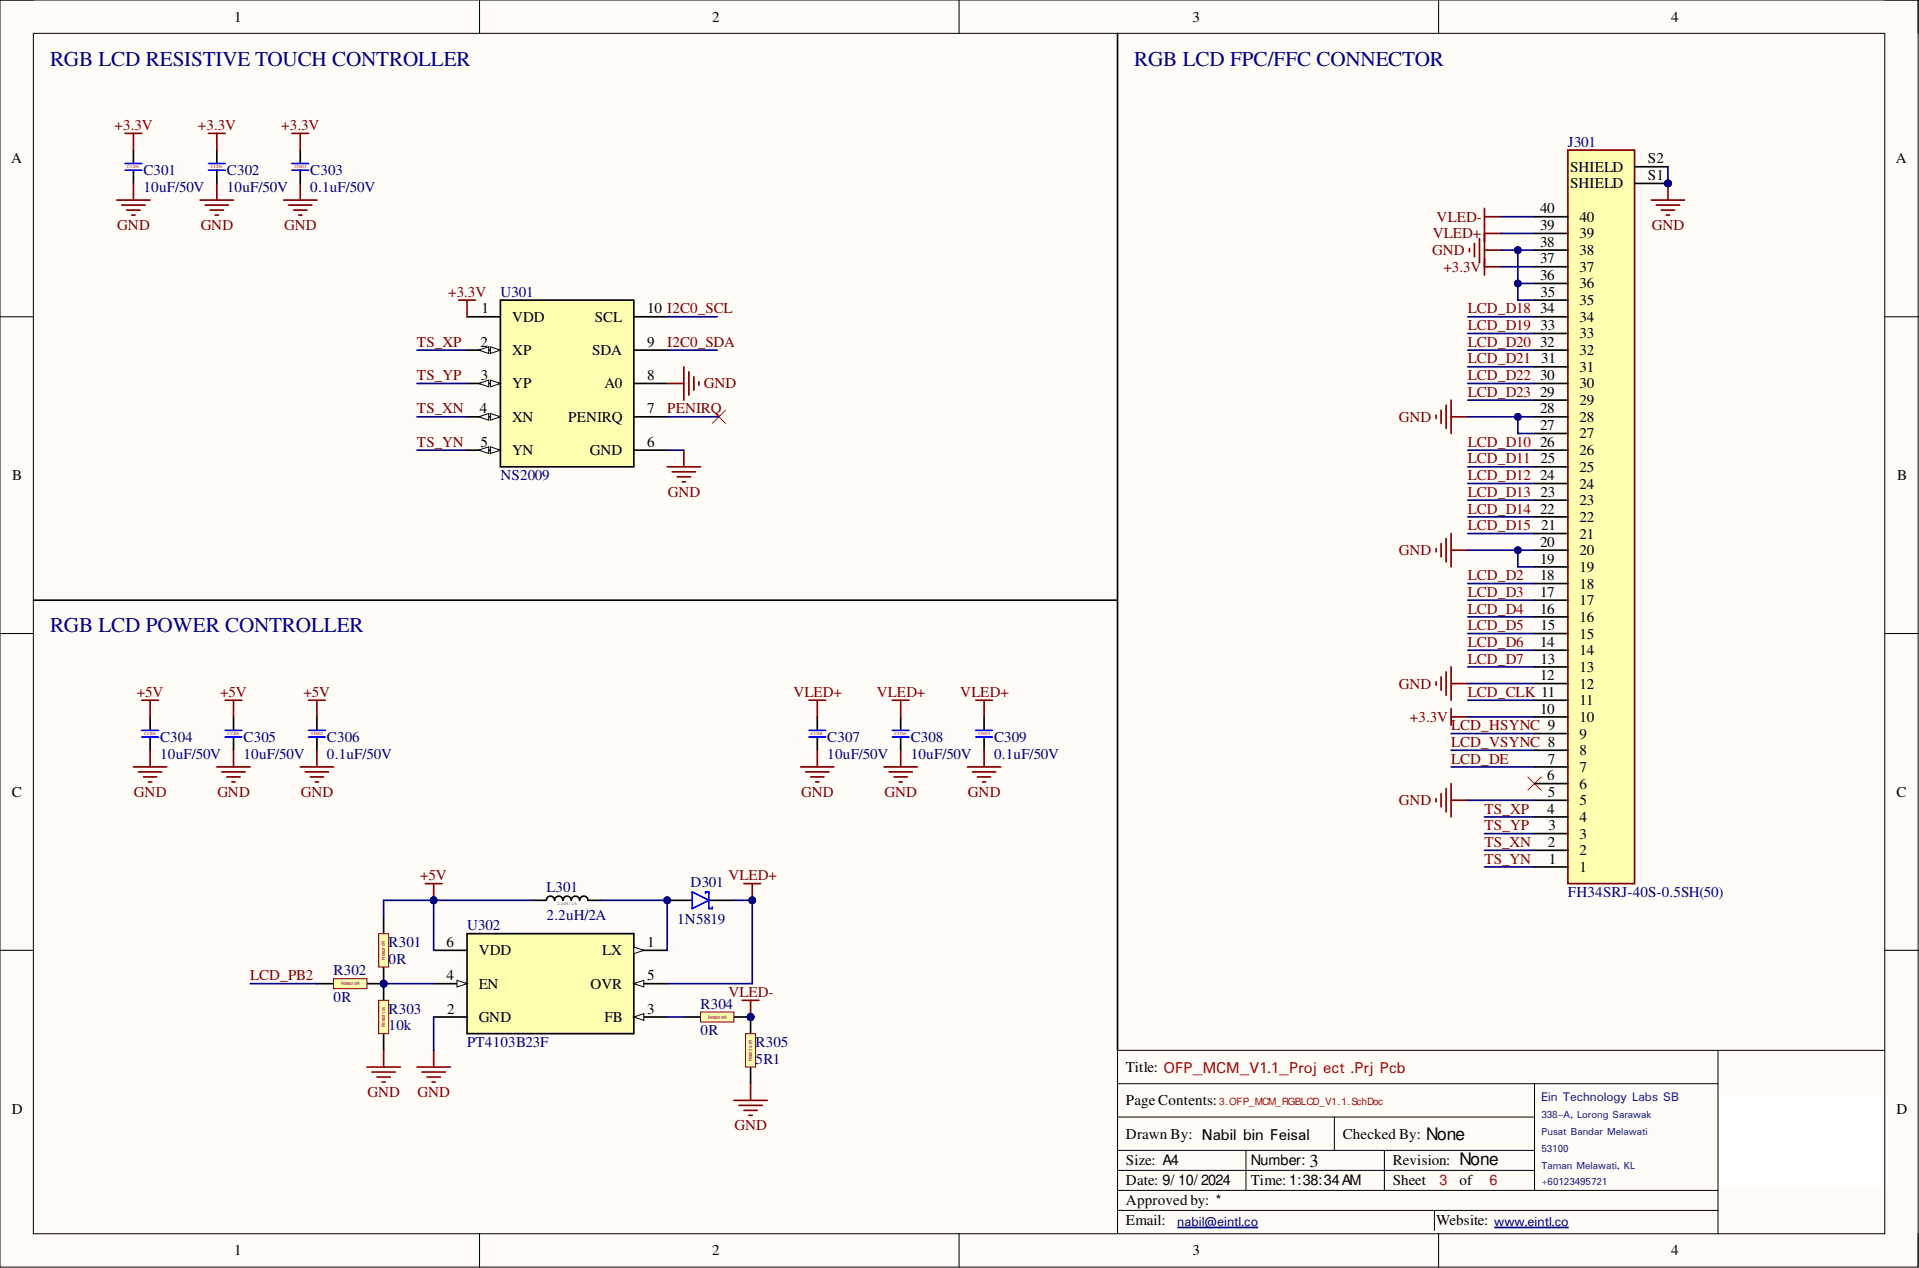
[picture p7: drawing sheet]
<svg xmlns="http://www.w3.org/2000/svg" width="292mm" height="193mm" viewBox="0 0 292 193" stroke-linecap="round" stroke-linejoin="round" font-family="sans-serif">
<path d="M0 0h292v192.8h-292z" fill-rule="evenodd" fill="#fffcf8"/>
<path d="M0 0h292v192.8h-292z" fill="none" stroke="#000" stroke-width=".15"/>
<path d="M5.1 5.1h281.8v182.7h-281.8z" fill-rule="evenodd" fill="#fffcf8"/>
<g fill="none" stroke="#000" stroke-width=".15">
<path d="M0 0h5.1M5.1 5.1h281.8v182.7h-281.8zM73 0v5.1M146 0v5.1M219 0v5.1M286.9 0h5.1v5.1M0 48.2h5.1M286.9 48.2h5.1M0 96.4h5.1M286.9 96.4h5.1M0 144.6h5.1M261.5 159.8v28"/>
<path d="M286.9 144.6h5.1M286.9 159.8h-116.8v28M170.1 175.1h63.5M170.1 178.1h63.5M170.1 170h63.5M170.1 164.9h91.4M189.7 175.1v6.1M203.1 170v5.1M210.7 175.1v6.1M233.6 164.9v16.3M73 187.8v5M146 187.8v5"/>
<path d="M170.1 181.2h91.4M170.1 184.2h91.4M218.3 184.2v3.1M219 187.8v5M292 187.8v5"/>
</g>
<path d="M179 186.8h23.9M227.2 186.8h23" fill="none" stroke="#000080" stroke-width=".17"/>
<path d="M170.1 5.1v154.7M5.1 91.3h165" fill="none" stroke="#000" stroke-width=".25"/>
<path d="M76.2 45.7h20.3v25.3h-20.3z" fill-rule="evenodd" fill="#ffffb0"/>
<path d="M71.1 58.4h5.1M76.2 45.7h20.3v25.3h-20.3zM96.5 48.2h5.1" fill="none" stroke="#000" stroke-width=".25"/>
<path d="M74.6 57.9l1.6 .5-1.6 .5z" fill="#f8fcff"/>
<path d="M74.6 57.9l1.6 .5-1.6 .5z" fill="none" stroke="#000" stroke-width=".15"/>
<path d="M72.9 58.4l1.5-.5v1z" fill="#f8fcff"/>
<path d="M72.9 58.4l1.5-.5v1z" fill="none" stroke="#000" stroke-width=".15"/>
<path d="M71.1 53.3h5.1M96.5 58.4h5.1" fill="none" stroke="#000" stroke-width=".25"/>
<path d="M74.6 52.8l1.6 .5-1.6 .5z" fill="#f8fcff"/>
<path d="M74.6 52.8l1.6 .5-1.6 .5z" fill="none" stroke="#000" stroke-width=".15"/>
<path d="M72.9 53.3l1.5-.5v1z" fill="#f8fcff"/>
<path d="M72.9 53.3l1.5-.5v1z" fill="none" stroke="#000" stroke-width=".15"/>
<path d="M71.1 48.2h5.1M96.5 53.3h5.1M71.1 68.5h5.1M96.5 68.5h5.1M96.5 63.4h5.1" fill="none" stroke="#000" stroke-width=".25"/>
<path d="M74.6 68l1.6 .5-1.6 .5z" fill="#f8fcff"/>
<path d="M74.6 68l1.6 .5-1.6 .5z" fill="none" stroke="#000" stroke-width=".15"/>
<path d="M72.9 68.5l1.5-.5v1z" fill="#f8fcff"/>
<path d="M72.9 68.5l1.5-.5v1z" fill="none" stroke="#000" stroke-width=".15"/>
<path d="M71.1 63.4h5.1" fill="none" stroke="#000" stroke-width=".25"/>
<path d="M74.6 62.9l1.6 .5-1.6 .5z" fill="#f8fcff"/>
<path d="M74.6 62.9l1.6 .5-1.6 .5z" fill="none" stroke="#000" stroke-width=".15"/>
<path d="M72.9 63.4l1.5-.5v1z" fill="#f8fcff"/>
<path d="M72.9 63.4l1.5-.5v1z" fill="none" stroke="#000" stroke-width=".15"/>
<path d="M71.1 142.1h25.4v15.2h-25.4z" fill-rule="evenodd" fill="#ffffb0"/>
<path d="M71.1 142.1h25.4v15.2h-25.4zM96.5 144.6h5.1" fill="none" stroke="#000" stroke-width=".25"/>
<path d="M96.5 144.1l1.5 .5-1.5 .5z" fill="#f8fcff"/>
<path d="M96.5 144.1l1.5 .5-1.5 .5z" fill="none" stroke="#000" stroke-width=".15"/>
<path d="M66 154.8h5.1M96.5 154.8h5.1" fill="none" stroke="#000" stroke-width=".25"/>
<path d="M96.5 154.8l1.5-.5v1z" fill="#f8fcff"/>
<path d="M96.5 154.8l1.5-.5v1z" fill="none" stroke="#000" stroke-width=".15"/>
<path d="M66 149.7h5.1" fill="none" stroke="#000" stroke-width=".25"/>
<path d="M69.6 149.2l1.5 .5-1.5 .5z" fill="#f8fcff"/>
<path d="M69.6 149.2l1.5 .5-1.5 .5z" fill="none" stroke="#000" stroke-width=".15"/>
<path d="M66 144.6h5.1M96.5 149.7h5.1" fill="none" stroke="#000" stroke-width=".25"/>
<path d="M96.5 149.7l1.5-.5v1z" fill="#f8fcff"/>
<path d="M96.5 149.7l1.5-.5v1z" fill="none" stroke="#000" stroke-width=".15"/>
<path d="M64.7 134.5h2.6M66 134.5v2.5M66 159.8v2.6M63.5 162.4h5M64.2 163.1h3.6M65 163.9h2M65.8 164.7h.5" fill="none" stroke="#800000" stroke-width=".25"/>
<circle cx="66" cy="137" r=".51" fill="#000080"/>
<circle cx="66" cy="137" r=".51" fill="none" stroke="#000080" stroke-width=".15"/>
<path d="M22.8 109.1v2M22.8 112.1v2.1M35.5 109.1v2M35.5 112.1v2.1M48.2 109.1v2M48.2 112.1v2.1M81.2 137h1.9a.63 .63 0 0 1 .7-.6 .63 .63 0 0 1 .6 .6 .63 .63 0 0 1 .7-.6 .63 .63 0 0 1 .6 .6 .63 .63 0 0 1 .6-.6 .63 .63 0 0 1 .7 .6 .63 .63 0 0 1 .6-.6 .63 .63 0 0 1 .6 .6 .63 .63 0 0 1 .7-.6 .63 .63 0 0 1 .6 .6h1.9M101.6 137h3.8M107.9 137h3.8M104.1 154.8h2.5M111.7 154.8h2.5" fill="none" stroke="#000" stroke-width=".25"/>
<path d="M21.6 111.1h2.5M21.6 112.2h2.5M34.3 111.1h2.5M34.3 112.2h2.5M47 111.1h2.5M47 112.2h2.5M105.4 135.7l2.5 1.3-2.5 1.3zM107.4 136v-.3h.5v2.6h.5v-.3" fill="none" stroke="#00f" stroke-width=".25"/>
<g fill="none" stroke="#800000" stroke-width=".25">
<path d="M20.3 116.7h5.1M21.1 117.5h3.5M21.6 106.6h2.5M21.8 118.2h2.1M22.6 119h.5M22.8 106.6v2.5M22.8 114.2v2.5M33 116.7h5.1M33.8 117.5h3.5M34.3 106.6h2.5M34.5 118.2h2.1M35.3 119h.5"/>
<path d="M35.5 106.6v2.5M35.5 114.2v2.5M45.7 116.7h5.1M46.5 117.5h3.5M47 106.6h2.5M47.2 118.2h2.1M48 119h.5M48.2 106.6v2.5M48.2 114.2v2.5"/>
</g>
<path d="M106.6 154h5.1v1.5h-5.1z" fill-rule="evenodd" fill="#ffffb0"/>
<path d="M106.6 154h5.1v1.5h-5.1z" fill="none" stroke="#800000" stroke-width=".15"/>
<path d="M114.2 162.4v2.5" fill="none" stroke="#000" stroke-width=".25"/>
<path d="M113.5 157.3h1.5v5.1h-1.5z" fill-rule="evenodd" fill="#ffffb0"/>
<path d="M113.5 157.3h1.5v5.1h-1.5z" fill="none" stroke="#800000" stroke-width=".15"/>
<path d="M113.2 134.5h2.6M114.5 134.5v2.5M113 152.2h2.5M114.2 152.2v2.6M111.7 167.5h5.1M112.5 168.2h3.5M113.2 169h2.1M114 169.7h.5M114.2 164.9v2.6" fill="none" stroke="#800000" stroke-width=".25"/>
<circle cx="114.5" cy="137" r=".51" fill="#000080"/>
<circle cx="114.5" cy="137" r=".51" fill="none" stroke="#000080" stroke-width=".15"/>
<path d="M124.4 109.1v2M124.4 112.1v2.1M137.1 109.1v2M137.1 112.1v2.1M149.8 109.1v2M149.8 112.1v2.1M58.4 149.7v2.5M58.4 157.3v2.5" fill="none" stroke="#000" stroke-width=".25"/>
<path d="M123.1 111.1h2.6M123.1 112.2h2.6M135.8 111.1h2.6M135.8 112.2h2.6M148.5 111.1h2.6M148.5 112.2h2.6" fill="none" stroke="#00f" stroke-width=".25"/>
<g fill="none" stroke="#800000" stroke-width=".25">
<path d="M121.9 116.7h5M122.6 117.5h3.6M123.1 106.6h2.6M123.4 118.2h2M124.2 119h.5M124.4 106.6v2.5M124.4 114.2v2.5M134.6 116.7h5M135.3 117.5h3.6M135.8 106.6h2.6M136.1 118.2h2M136.8 119h.6"/>
<path d="M137.1 106.6v2.5M137.1 114.2v2.5M147.3 116.7h5M148 117.5h3.6M148.5 106.6h2.6M148.8 118.2h2M149.5 119h.5M149.8 106.6v2.5M149.8 114.2v2.5"/>
</g>
<path d="M57.6 152.2h1.6v5.1h-1.6z" fill-rule="evenodd" fill="#ffffb0"/>
<path d="M57.6 152.2h1.6v5.1h-1.6z" fill="none" stroke="#800000" stroke-width=".15"/>
<path d="M58.4 159.8v2.6M55.9 162.4h5M56.6 163.1h3.6M57.4 163.9h2M58.1 164.7h.5" fill="none" stroke="#800000" stroke-width=".25"/>
<path d="M58.4 139.6v2.5" fill="none" stroke="#000" stroke-width=".25"/>
<path d="M57.6 142.1h1.6v5.1h-1.6z" fill-rule="evenodd" fill="#ffffb0"/>
<path d="M57.6 142.1h1.6v5.1h-1.6z" fill="none" stroke="#800000" stroke-width=".15"/>
<path d="M48.2 149.7h2.6M55.9 149.7h2.5" fill="none" stroke="#000" stroke-width=".25"/>
<path d="M50.8 148.9h5.1v1.6h-5.1z" fill-rule="evenodd" fill="#ffffb0"/>
<path d="M50.8 148.9h5.1v1.6h-5.1z" fill="none" stroke="#800000" stroke-width=".15"/>
<g fill="none" stroke="#800000" stroke-width=".25">
<path d="M17.8 30.4h5M18.5 31.2h3.6M19 20.3h2.6M19.3 32h2M20.1 32.7h.5M20.3 20.3v2.5M20.3 27.9v2.5M30.5 30.4h5M31.2 31.2h3.6M31.7 20.3h2.6M32 32h2M32.8 32.7h.5"/>
<path d="M33 20.3v2.5M33 27.9v2.5M43.2 30.4h5M43.9 31.2h3.6M44.4 20.3h2.6M44.7 32h2M45.4 32.7h.6M45.7 20.3v2.5M45.7 27.9v2.5M223.7 37.8v.5M224.4 37v2.1M225.2 36.3v3.5"/>
<path d="M226 31.7v10.2M226 35.5h2.5M226 33h2.5M226 38.1h2.5M69.8 45.7h2.6M71.1 45.7v2.5M101.6 58.4h2.5M104.1 55.8v5.1M104.9 56.6v3.5M105.6 57.3v2.1M106.4 58.1v.5M226 40.6h2.5"/>
<path d="M101.6 71h5M102.3 71.8h3.6M103.1 72.6h2M103.8 73.3h.5M104.1 68.5v2.5M218.6 63.2v.5M219.4 62.4v2M220.1 61.7v3.5M220.9 60.9v5.1M220.9 63.4h2.5M218.6 83.5v.5M219.4 82.7v2"/>
<path d="M220.1 82v3.5M220.9 81.2v5.1M220.9 83.7h2.5M218.6 103.8v.5M219.4 103v2M220.1 102.3v3.5M220.9 101.5v5.1M220.9 107.8v2.6M220.9 104h2.5M220.9 109.1h2.5"/>
</g>
<path d="M20.3 22.8v2.1M20.3 25.9v2M33 22.8v2.1M33 25.9v2M45.7 22.8v2.1M45.7 25.9v2" fill="none" stroke="#000" stroke-width=".25"/>
<path d="M19 24.9h2.6M19 25.9h2.6M31.7 24.9h2.6M31.7 25.9h2.6M44.4 24.9h2.6M44.4 25.9h2.6" fill="none" stroke="#00f" stroke-width=".25"/>
<path d="M108.4 62.4l2 2M110.4 62.4l-2 2" fill="none" stroke="#f00" stroke-width=".15"/>
<path d="M66 137v7.6" fill="none" stroke="#000080" stroke-width=".25"/>
<circle cx="66" cy="137" r=".51" fill="#000080"/>
<circle cx="66" cy="137" r=".51" fill="none" stroke="#000080" stroke-width=".15"/>
<path d="M66 137h15.2" fill="none" stroke="#000080" stroke-width=".25"/>
<circle cx="66" cy="137" r=".51" fill="#000080"/>
<circle cx="66" cy="137" r=".51" fill="none" stroke="#000080" stroke-width=".15"/>
<path d="M91.4 137h10.2v7.6M114.5 137v12.7h-12.9" fill="none" stroke="#000080" stroke-width=".25"/>
<circle cx="114.5" cy="137" r=".51" fill="#000080"/>
<circle cx="114.5" cy="137" r=".51" fill="none" stroke="#000080" stroke-width=".15"/>
<path d="M111.7 137h2.8" fill="none" stroke="#000080" stroke-width=".25"/>
<circle cx="114.5" cy="137" r=".51" fill="#000080"/>
<circle cx="114.5" cy="137" r=".51" fill="none" stroke="#000080" stroke-width=".15"/>
<path d="M66 137h-7.6v2.6M58.4 149.7h7.6M66 154.8v5M101.6 154.8h2.5" fill="none" stroke="#000080" stroke-width=".25"/>
<circle cx="66" cy="137" r=".51" fill="#000080"/>
<circle cx="66" cy="137" r=".51" fill="none" stroke="#000080" stroke-width=".15"/>
<path d="M228.5 33h5.1M228.5 35.5h5.1M231 38.1v7.6h2.6M63.5 58.4h7.6M63.5 53.3h7.6M101.6 53.3h7.6M101.6 48.2h7.6M63.5 68.5h7.6M63.5 63.4h7.6M101.6 68.5h2.5M101.6 63.4h7.8M38.1 149.7h10.1" fill="none" stroke="#000080" stroke-width=".25"/>
<circle cx="231" cy="43.1" r=".51" fill="#000080"/>
<circle cx="231" cy="43.1" r=".51" fill="none" stroke="#000080" stroke-width=".15"/>
<circle cx="231" cy="38.1" r=".51" fill="#000080"/>
<circle cx="231" cy="38.1" r=".51" fill="none" stroke="#000080" stroke-width=".15"/>
<path d="M228.5 40.6h5.1M231 43.1h2.6" fill="none" stroke="#000080" stroke-width=".25"/>
<circle cx="231" cy="43.1" r=".51" fill="#000080"/>
<circle cx="231" cy="43.1" r=".51" fill="none" stroke="#000080" stroke-width=".15"/>
<path d="M228.5 38.1h5.1M223.4 48.2h10.2M223.4 50.7h10.2M223.4 53.3h10.2M223.4 55.8h10.2M223.4 58.4h10.2M223.4 60.9h10.2" fill="none" stroke="#000080" stroke-width=".25"/>
<circle cx="231" cy="38.1" r=".51" fill="#000080"/>
<circle cx="231" cy="38.1" r=".51" fill="none" stroke="#000080" stroke-width=".15"/>
<path d="M231 63.4v2.6h2.6" fill="none" stroke="#000080" stroke-width=".25"/>
<circle cx="231" cy="63.4" r=".51" fill="#000080"/>
<circle cx="231" cy="63.4" r=".51" fill="none" stroke="#000080" stroke-width=".15"/>
<path d="M223.4 63.4h10.2" fill="none" stroke="#000080" stroke-width=".25"/>
<circle cx="231" cy="63.4" r=".51" fill="#000080"/>
<circle cx="231" cy="63.4" r=".51" fill="none" stroke="#000080" stroke-width=".15"/>
<path d="M223.4 68.5h10.2M223.4 71h10.2M223.4 73.6h10.2M223.4 76.1h10.2M223.4 78.7h10.2M223.4 81.2h10.2M231 83.7v2.6h2.6" fill="none" stroke="#000080" stroke-width=".25"/>
<circle cx="231" cy="83.7" r=".51" fill="#000080"/>
<circle cx="231" cy="83.7" r=".51" fill="none" stroke="#000080" stroke-width=".15"/>
<path d="M223.4 83.7h10.2" fill="none" stroke="#000080" stroke-width=".25"/>
<circle cx="231" cy="83.7" r=".51" fill="#000080"/>
<circle cx="231" cy="83.7" r=".51" fill="none" stroke="#000080" stroke-width=".15"/>
<g fill="none" stroke="#000080" stroke-width=".25">
<path d="M223.4 88.8h10.2M223.4 91.3h10.2M223.4 93.9h10.2M223.4 96.4h10.2M223.4 99h10.2M220.9 111.6h12.7M220.9 114.2h12.7M220.9 116.7h12.7M223.4 101.5h10.2M223.4 104h10.2M223.4 106.6h10.2M223.4 109.1h10.2"/>
<path d="M223.4 121.8h10.2M226 124.3h7.6M226 126.9h7.6M226 129.4h7.6M226 131.9h7.6"/>
</g>
<path d="M232.6 118.2l2 2.1M234.6 118.2l-2 2.1" fill="none" stroke="#f00" stroke-width=".15"/>
<path d="M220.9 119.3v5M218.6 121.5v.5M219.4 120.8v2M220.1 120v3.6M220.9 121.8h2.5" fill="none" stroke="#800000" stroke-width=".25"/>
<circle cx="253.9" cy="27.9" r=".51" fill="#000080"/>
<circle cx="253.9" cy="27.9" r=".51" fill="none" stroke="#000080" stroke-width=".15"/>
<path d="M238.7 22.8h10.1v111.7h-10.1z" fill-rule="evenodd" fill="#ffffb0"/>
<path d="M238.7 22.8h10.1v111.7h-10.1z" fill="none" stroke="#800000" stroke-width=".25"/>
<g fill="none" stroke="#000" stroke-width=".25">
<path d="M233.6 38.1h5.1M233.6 35.5h5.1M233.6 33h5.1M248.8 27.9h5.1M233.6 58.4h5.1M233.6 55.8h5.1M233.6 53.3h5.1M233.6 50.7h5.1M233.6 48.2h5.1M233.6 45.7h5.1M233.6 43.1h5.1M233.6 40.6h5.1"/>
<path d="M233.6 78.7h5.1M233.6 76.1h5.1M233.6 73.6h5.1M233.6 71h5.1M233.6 68.5h5.1M233.6 66h5.1M233.6 63.4h5.1M233.6 60.9h5.1M233.6 99h5.1M233.6 96.4h5.1M233.6 93.9h5.1M233.6 91.3h5.1"/>
<path d="M233.6 88.8h5.1M233.6 86.3h5.1M233.6 83.7h5.1M233.6 81.2h5.1M233.6 119.3h5.1M233.6 116.7h5.1M233.6 114.2h5.1M233.6 111.6h5.1M233.6 109.1h5.1M233.6 106.6h5.1M233.6 104h5.1M233.6 101.5h5.1"/>
<path d="M233.6 131.9h5.1M233.6 129.4h5.1M233.6 126.9h5.1M233.6 124.3h5.1M233.6 121.8h5.1"/>
</g>
<circle cx="253.9" cy="27.9" r=".51" fill="#000080"/>
<circle cx="253.9" cy="27.9" r=".51" fill="none" stroke="#000080" stroke-width=".15"/>
<path d="M248.8 25.4h5.1" fill="none" stroke="#000" stroke-width=".25"/>
<path d="M251.3 30.4h5.1M252.1 31.2h3.6M252.9 32h2M253.6 32.7h.5M253.9 27.9v2.5" fill="none" stroke="#800000" stroke-width=".25"/>
<circle cx="253.9" cy="27.9" r=".51" fill="#000080"/>
<circle cx="253.9" cy="27.9" r=".51" fill="none" stroke="#000080" stroke-width=".15"/>
<path d="M253.9 25.4v2.5" fill="none" stroke="#000080" stroke-width=".25"/>
<circle cx="253.9" cy="27.9" r=".51" fill="#000080"/>
<circle cx="253.9" cy="27.9" r=".51" fill="none" stroke="#000080" stroke-width=".15"/>
<path d="M261.7 180.5h11l13.9-13.9h-11zM261.7 166.6v13.9h13.9v-13.9zM272.7 166.6v13.9h13.9v-13.9z" fill="#fff"/>
<g fill="#fffcf8">
<path d="M180 160.9l-3.4 3.4h40.6l3.4-3.4zM176.6 160.9v3.4h3.4v-3.4zM217.2 160.9v3.4h3.4v-3.4z"/>
<path d="M185.8 171l-3.4 3.4h14.5l3.4-3.4zM182.4 171v3.4h3.4v-3.4zM196.9 171v3.4h3.4v-3.4z"/>
<path d="M188.2 184.5l-2.9 2.8h15.2l2.8-2.8zM185.3 184.5v2.8h2.9v-2.8zM200.5 184.5v2.8h2.8v-2.8z"/>
<path d="M181.5 184.5l-2.8 2.8h4.9l2.9-2.8zM178.7 184.5v2.8h2.8v-2.8zM183.6 184.5v2.8h2.9v-2.8z"/>
<path d="M229.7 184.5l-2.8 2.8h20.8l2.8-2.8zM226.9 184.5v2.8h2.8v-2.8zM247.7 184.5v2.8h2.8v-2.8z"/>
<path d="M236.7 165.5l-2.7 2.7h23.6l2.7-2.7zM234 165.5v2.7h2.7v-2.7zM257.6 165.5v2.7h2.7v-2.7z"/>
<path d="M234.1 170.8h13.5l2.2-2.2h-13.5zM234.1 168.6v2.2h2.2v-2.2zM247.6 168.6v2.2h2.2v-2.2z"/>
<path d="M234.1 173.3h24.7l2.2-2.2h-24.7zM234.1 171.1v2.2h2.2v-2.2zM258.8 171.1v2.2h2.2v-2.2z"/>
<path d="M234.1 175.8h2.9l2.2-2.2h-2.9zM234.1 173.6v2.2h2.2v-2.2zM237 173.6v2.2h2.2v-2.2z"/>
<path d="M234.1 178.4h16.6l2.2-2.2h-16.6zM234.1 176.2v2.2h2.2v-2.2zM250.7 176.2v2.2h2.2v-2.2z"/>
<path d="M234.1 180.9h9.7l2.2-2.2h-9.7zM234.1 178.7v2.2h2.2v-2.2zM243.8 178.7v2.2h2.2v-2.2z"/>
</g>
<path d="M179.2 186.8h12.3M227.4 186.8h11.4" fill="none" stroke="#000080" stroke-width=".26"/>
<g font-size="3.5" fill="#000080">
<text x="57.9" y="149.2">PIR30102</text>
<text x="113.6" y="156.6">PIR30501</text>
</g>
<g font-size="3.2" fill="#000080">
<text x="7.6" y="10">RGB LCD RESISTIVE TOUCH CONTROLLER</text>
<text x="172.6" y="10">RGB LCD FPC/FFC CONNECTOR</text>
<text x="7.6" y="96.2">RGB LCD POWER CONTROLLER</text>
</g>
<text font-size="2.8" x="199.3" y="177.5">3</text>
<g font-size="2.6" fill="#d50000">
<text x="177" y="163.3">D3_OFP_MCM_V1.1_Project.PrjPcb</text>
<text x="177.1" y="163.3">OFP_MCM_V1.1_Proj ect .Prj Pcb</text>
</g>
<g font-size="2.6">
<text x="182.8" y="173.5">Chua Kai Quan</text>
<text x="182.9" y="173.4">Nabil bin Feisal</text>
<text x="217.1" y="173.5">None</text>
<text x="222.2" y="177.3">None</text>
</g>
<g font-size="2.3">
<text x="35.6" y="3.3">1</text>
<text x="108.4" y="3.3">2</text>
<text x="181.5" y="3.3">3</text>
<text x="254.4" y="3.3">4</text>
<text x="1.7" y="24.9">A</text>
<text x="239" y="28.7">SHIELD</text>
<text x="239" y="26.1">SHIELD</text>
<text x="250.8" y="27.4">S1</text>
<text x="250.8" y="24.9">S2</text>
<text x="288.6" y="24.9">A</text>
<text x="234.4" y="35">39</text>
<text x="234.4" y="32.5">40</text>
<text x="240.4" y="33.7">40</text>
<text x="234.4" y="40.1">37</text>
<text x="234.4" y="37.6">38</text>
<text x="240.4" y="41.4">37</text>
<text x="240.4" y="38.8">38</text>
<text x="240.4" y="36.3">39</text>
<text x="73.3" y="47.7">1</text>
<text x="98.5" y="47.7">10 I2C0_SCL</text>
<text x="234.4" y="47.7">34</text>
<text x="234.4" y="42.6">36</text>
<text x="234.5" y="45.2">35</text>
<text x="240.4" y="46.4">35</text>
<text x="240.4" y="43.9">36</text>
<text x="73.1" y="52.8">2</text>
<text x="77.9" y="49">VDD</text>
<text x="90.6" y="49">SCL</text>
<text x="98.5" y="52.8">9</text>
<text x="234.4" y="52.8">32</text>
<text x="234.5" y="50.2">33</text>
<text x="240.4" y="51.5">33</text>
<text x="240.4" y="49">34</text>
<text x="73.2" y="57.9">3</text>
<text x="77.9" y="59.1">YP</text>
<text x="77.9" y="54">XP</text>
<text x="90.1" y="54">SDA</text>
<text x="92" y="59.1">A0</text>
<text x="98.5" y="57.9">8</text>
<text x="234.4" y="57.9">30</text>
<text x="234.6" y="55.3">31</text>
<text x="240.4" y="59.1">30</text>
<text x="240.4" y="56.6">31</text>
<text x="240.4" y="54">32</text>
<text x="73" y="62.9">4</text>
<text x="77.9" y="64.2">XN</text>
<text x="86.5" y="64.2">PENIRQ</text>
<text x="98.5" y="62.9">7</text>
<text x="234.4" y="65.5">27</text>
<text x="234.4" y="62.9">28</text>
<text x="234.4" y="60.4">29</text>
<text x="240.4" y="64.2">28</text>
<text x="240.4" y="61.7">29</text>
<text x="73.1" y="68">5</text>
<text x="77.9" y="69.3">YN</text>
<text x="89.8" y="69.3">GND</text>
<text x="98.5" y="68">6</text>
<text x="234.4" y="68">26</text>
<text x="234.5" y="70.5">25</text>
<text x="240.4" y="71.8">25</text>
<text x="240.4" y="69.3">26</text>
<text x="240.4" y="66.7">27</text>
<text x="1.9" y="73.1">B</text>
<text x="234.4" y="73.1">24</text>
<text x="234.5" y="75.6">23</text>
<text x="240.4" y="76.9">23</text>
<text x="240.4" y="74.3">24</text>
<text x="288.8" y="73.1">B</text>
<text x="234.4" y="83.2">20</text>
<text x="234.4" y="78.1">22</text>
<text x="234.6" y="80.7">21</text>
<text x="240.4" y="82">21</text>
<text x="240.4" y="79.4">22</text>
<text x="234.4" y="88.3">18</text>
<text x="234.4" y="85.8">19</text>
<text x="240.4" y="89.6">18</text>
<text x="240.4" y="87">19</text>
<text x="240.4" y="84.5">20</text>
<text x="234.4" y="93.4">16</text>
<text x="234.4" y="90.8">17</text>
<text x="234.5" y="95.9">15</text>
<text x="240.4" y="94.6">16</text>
<text x="240.4" y="92.1">17</text>
<text x="234.4" y="98.4">14</text>
<text x="234.5" y="101">13</text>
<text x="240.4" y="99.7">14</text>
<text x="240.4" y="97.2">15</text>
<text x="234.4" y="103.5">12</text>
<text x="240.4" y="107.3">11</text>
<text x="240.4" y="104.8">12</text>
<text x="240.4" y="102.3">13</text>
<text x="234.4" y="108.6">10</text>
<text x="240.4" y="112.4">9</text>
<text x="240.4" y="109.9">10</text>
<text x="235.5" y="118.7">6</text>
<text x="235.6" y="116.2">7</text>
<text x="240.4" y="117.5">7</text>
<text x="240.4" y="114.9">8</text>
<text x="1.8" y="121.3">C</text>
<text x="235.5" y="123.8">4</text>
<text x="235.6" y="121.3">5</text>
<text x="240.4" y="125.1">4</text>
<text x="240.4" y="122.6">5</text>
<text x="240.4" y="120">6</text>
<text x="288.7" y="121.3">C</text>
<text x="235.6" y="128.9">2</text>
<text x="235.7" y="126.4">3</text>
<text x="235.8" y="131.4">1</text>
<text x="240.4" y="130.2">2</text>
<text x="240.4" y="127.6">3</text>
<text x="240.4" y="132.7">1</text>
<text x="68" y="149.2">4</text>
<text x="68" y="144.1">6</text>
<text x="72.9" y="145.4">VDD</text>
<text x="91.7" y="145.4">LX</text>
<text x="98.5" y="149.2">5</text>
<text x="98.5" y="144.1">1</text>
<text x="68" y="154.3">2</text>
<text x="72.9" y="155.5">GND</text>
<text x="72.9" y="150.5">EN</text>
<text x="89.9" y="150.5">OVR</text>
<text x="92" y="155.5">FB</text>
<text x="98.5" y="154.3">3</text>
<text x="171.4" y="163.1">Title:</text>
<text x="1.8" y="169.5">D</text>
<text x="171.4" y="173.3">Drawn By:</text>
<text x="171.4" y="168.2">Page Contents:</text>
<text x="204.4" y="173.3">Checked By:</text>
<text x="288.7" y="169.5">D</text>
<text x="171.4" y="177.4">Size: A4</text>
<text x="212" y="177.4">Revision:</text>
<text x="171.4" y="180.4">Date: 9/ 10/ 2024</text>
<text x="171.4" y="183.4">Approved by: *</text>
<text x="190.4" y="180.4">Time: 1:38:34 AM</text>
<text x="212" y="180.4">Sheet</text>
<text x="222.2" y="180.4">of</text>
<text x="35.6" y="191.1">1</text>
<text x="108.4" y="191.1">2</text>
<text x="171.4" y="186.5">Email:</text>
<text x="181.5" y="191.1">3</text>
<text x="218.6" y="186.5">Website:</text>
<text x="254.4" y="191.1">4</text>
</g>
<g font-size="2.3" fill="#800000">
<text x="17.4" y="19.8">+3.3V</text>
<text x="30.1" y="19.8">+3.3V</text>
<text x="42.8" y="19.8">+3.3V</text>
<text x="17.9" y="35">GND</text>
<text x="30.6" y="35">GND</text>
<text x="43.2" y="35">GND</text>
<text x="218.7" y="33.7">VLED-</text>
<text x="251.4" y="35">GND</text>
<text x="218" y="38.8">GND</text>
<text x="218.1" y="36.3">VLED+</text>
<text x="219.7" y="41.4">+3.3V</text>
<text x="68.2" y="45.2">+3.3V</text>
<text x="223.4" y="47.7">LCD_D18</text>
<text x="63.5" y="52.8">TS_XP</text>
<text x="101.6" y="52.8">I2C0_SDA</text>
<text x="223.4" y="50.2">LCD_D19</text>
<text x="223.4" y="52.8">LCD_D20</text>
<text x="63.5" y="57.9">TS_YP</text>
<text x="107.1" y="59.1">GND</text>
<text x="223.4" y="55.3">LCD_D21</text>
<text x="223.4" y="57.9">LCD_D22</text>
<text x="63.5" y="62.9">TS_XN</text>
<text x="101.6" y="62.9">PENIRQ</text>
<text x="212.9" y="64.2">GND</text>
<text x="223.4" y="60.4">LCD_D23</text>
<text x="63.5" y="68">TS_YN</text>
<text x="223.4" y="70.5">LCD_D11</text>
<text x="223.4" y="68">LCD_D10</text>
<text x="101.6" y="75.6">GND</text>
<text x="223.4" y="73.1">LCD_D12</text>
<text x="223.4" y="75.6">LCD_D13</text>
<text x="223.4" y="78.1">LCD_D14</text>
<text x="223.4" y="80.7">LCD_D15</text>
<text x="212.9" y="84.5">GND</text>
<text x="223.4" y="88.3">LCD_D2</text>
<text x="223.4" y="90.8">LCD_D3</text>
<text x="223.4" y="93.4">LCD_D4</text>
<text x="223.4" y="95.9">LCD_D5</text>
<text x="223.4" y="98.4">LCD_D6</text>
<text x="223.4" y="101">LCD_D7</text>
<text x="20.8" y="106.1">+5V</text>
<text x="33.5" y="106.1">+5V</text>
<text x="46.2" y="106.1">+5V</text>
<text x="120.8" y="106.1">VLED+</text>
<text x="133.5" y="106.1">VLED+</text>
<text x="146.2" y="106.1">VLED+</text>
<text x="212.9" y="104.8">GND</text>
<text x="223.4" y="106.1">LCD_CLK 11</text>
<text x="214.6" y="109.9">+3.3V</text>
<text x="220.9" y="111.1">LCD_HSYNC 9</text>
<text x="220.9" y="113.7">LCD_VSYNC 8</text>
<text x="220.9" y="116.2">LCD_DE</text>
<text x="20.4" y="121.3">GND</text>
<text x="33.1" y="121.3">GND</text>
<text x="45.8" y="121.3">GND</text>
<text x="122" y="121.3">GND</text>
<text x="134.6" y="121.3">GND</text>
<text x="147.3" y="121.3">GND</text>
<text x="212.9" y="122.6">GND</text>
<text x="226" y="123.8">TS_XP</text>
<text x="226" y="126.4">TS_YP</text>
<text x="226" y="128.9">TS_XN</text>
<text x="226" y="131.4">TS_YN</text>
<text x="64" y="134">+5V</text>
<text x="110.9" y="134">VLED+</text>
<text x="38.1" y="149.2">LCD_PB2</text>
<text x="110.9" y="151.7">VLED-</text>
<text x="55.9" y="167">GND</text>
<text x="63.6" y="167">GND</text>
<text x="111.8" y="172">GND</text>
</g>
<g font-size="2.3" fill="#000080">
<text x="238.7" y="22.3">J301</text>
<text x="21.8" y="26.6">C301</text>
<text x="21.8" y="29.2">10uF/50V</text>
<text x="34.5" y="26.6">C302</text>
<text x="34.5" y="29.2">10uF/50V</text>
<text x="47.2" y="26.6">C303</text>
<text x="47.2" y="29.2">0.1uF/50V</text>
<text x="76.2" y="45.2">U301</text>
<text x="76.2" y="73.1">NS2009</text>
<text x="24.4" y="112.9">C304</text>
<text x="37.1" y="112.9">C305</text>
<text x="49.8" y="112.9">C306</text>
<text x="125.9" y="112.9">C307</text>
<text x="138.6" y="112.9">C308</text>
<text x="151.3" y="112.9">C309</text>
<text x="24.4" y="115.4">10uF/50V</text>
<text x="37.1" y="115.4">10uF/50V</text>
<text x="49.8" y="115.4">0.1uF/50V</text>
<text x="125.9" y="115.4">10uF/50V</text>
<text x="138.6" y="115.4">10uF/50V</text>
<text x="151.3" y="115.4">0.1uF/50V</text>
<text x="83.2" y="135.7">L301</text>
<text x="105.1" y="135">D301</text>
<text x="238.7" y="136.5">FH34SRJ-40S-0.5SH(50)</text>
<text x="71.1" y="141.6">U302</text>
<text x="83.2" y="140">2.2uH/2A</text>
<text x="103.1" y="140.6">1N5819</text>
<text x="50.8" y="148.4">R302</text>
<text x="59.2" y="144.1">R301</text>
<text x="59.2" y="146.7">0R</text>
<text x="50.8" y="152.5">0R</text>
<text x="59.2" y="154.3">R303</text>
<text x="106.6" y="153.5">R304</text>
<text x="59.2" y="156.8">10k</text>
<text x="71.1" y="159.3">PT4103B23F</text>
<text x="106.6" y="157.6">0R</text>
<text x="115" y="159.3">R305</text>
<text x="115" y="161.9">5R1</text>
</g>
<text font-size="2.2" x="190.4" y="177.4">Number:</text>
<g font-size="2.2" fill="#d50000">
<text x="219.1" y="180.4">3</text>
<text x="226.7" y="180.4">6</text>
</g>
<g font-size="2.2" fill="#000080">
<text x="179" y="186.5">sales@d3innovation.com</text>
<text x="179.2" y="186.5">nabil@eintl.co</text>
<text x="227.2" y="186.5">www.d3innovation.com</text>
<text x="227.4" y="186.5">www.eintl.co</text>
</g>
<g font-size="2.1" fill="#1a237e">
<text x="234.3" y="167.5">D3 Innovation (M) Sdn Bhd</text>
<text x="234.6" y="167.5">Ein Technology Labs SB</text>
</g>
<g font-size="1.7" fill="#1a237e">
<text x="234.3" y="170.1">Pusat Perniagaan, 3</text>
<text x="234.3" y="172.6">Jalan Perniagaan, Taman Seri Juru</text>
<text x="234.6" y="170.2">338-A, Lorong Sarawak</text>
<text x="234.6" y="172.8">Pusat Bandar Melawati</text>
<text x="234.3" y="175.2">14100</text>
<text x="234.3" y="177.7">Simpang Ampat, Penang</text>
<text x="234.6" y="175.3">53100</text>
<text x="234.6" y="177.8">Taman Melawati, KL</text>
<text x="234.3" y="180.2">+60125840773</text>
<text x="234.6" y="180.4">+60123495721</text>
</g>
<text font-size="1.5" fill="#d50000" x="185.6" y="168.1">3.OFP_MCM_RGBLCD_V1.1.SchDoc</text>
<text font-size="1.1" fill="#000080" x="100.9" y="137.3">PID3010A</text>
<g font-size=".7" fill="#f00">
<text x="19.4" y="25.6">C1206</text>
<text x="32.1" y="25.6">C1206</text>
<text x="44.9" y="25.6">C0603</text>
<text x="21.9" y="111.9">C1206</text>
<text x="34.6" y="111.9">C1206</text>
<text x="47.4" y="111.9">C0603</text>
<text x="123.5" y="111.9">C1206</text>
<text x="136.2" y="111.9">C1206</text>
<text x="148.9" y="111.9">C0603</text>
<text x="51.9" y="150">R0603 0R</text>
<text x="58.6" y="146.1" transform="rotate(-90 58.6 146.1)">R0603 0R</text>
<text x="107.7" y="155">R0603 0R</text>
<text x="58.6" y="156.3" transform="rotate(-90 58.6 156.3)">R0603 10k</text>
<text x="114.5" y="161.5" transform="rotate(-90 114.5 161.5)">R0603 5.1R</text>
</g>
<text font-size=".7" fill="#666" x="84.8" y="137.8">2.2uH / 2A</text>
</svg>
